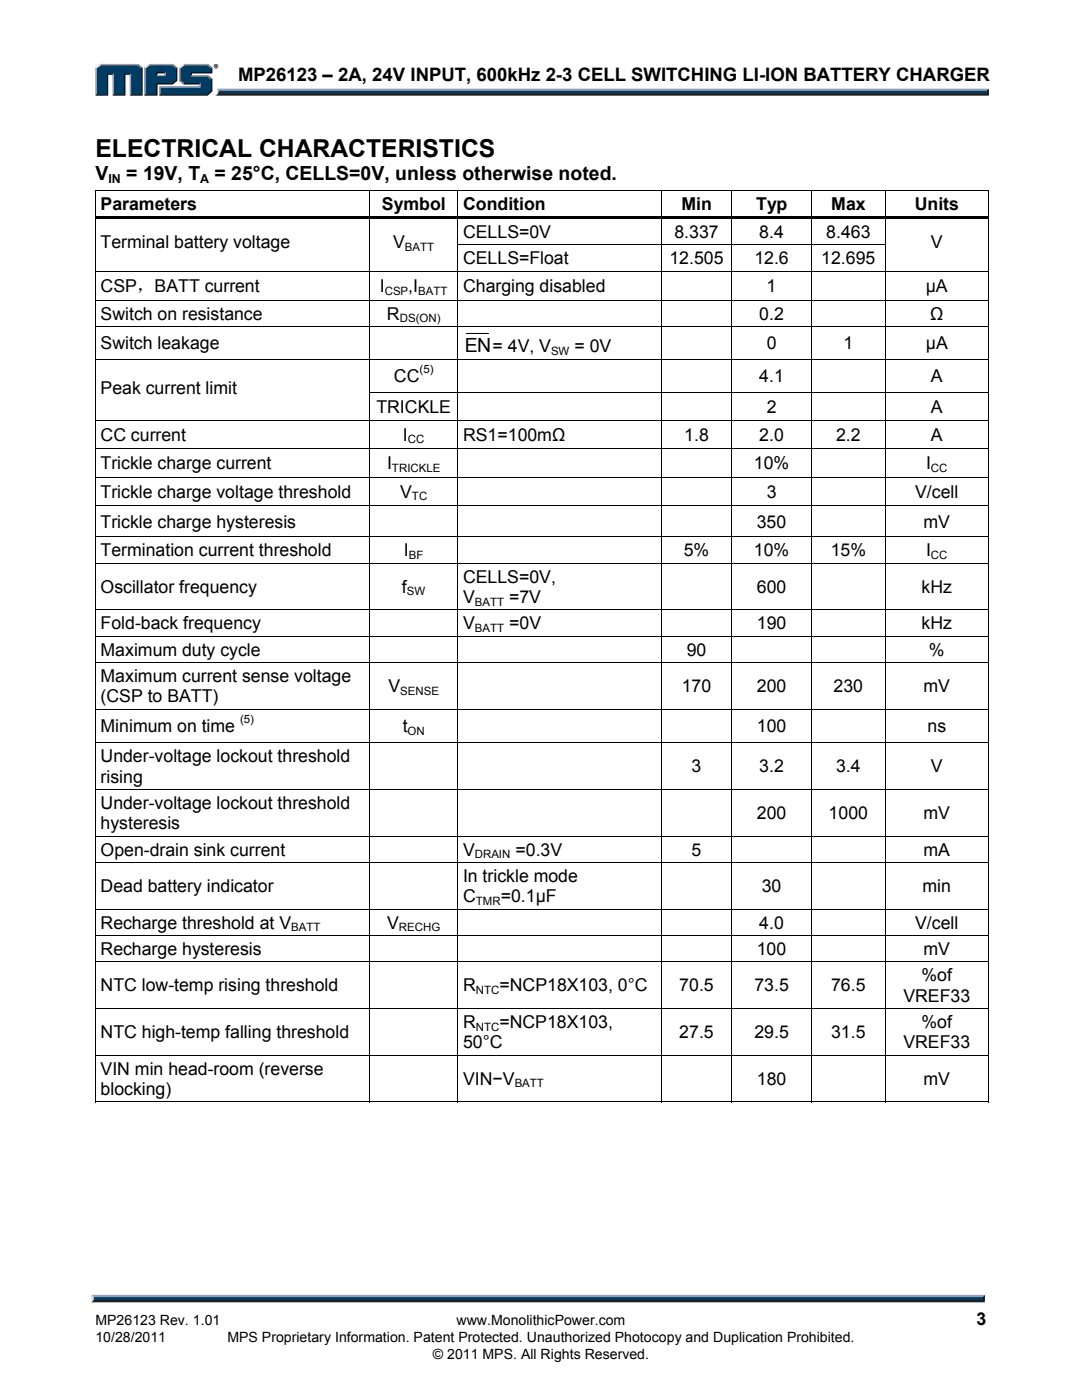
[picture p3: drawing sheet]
<svg xmlns="http://www.w3.org/2000/svg" width="216mm" height="279mm" viewBox="0 0 216 279" stroke-linecap="round" stroke-linejoin="round" font-family="sans-serif">
<path d="M18.7 259.2h177.4l.4 .7h-178.3z" fill="#231f20"/>
<path d="M18.3 258.4h178.2l-.4 .8h-177.4z" fill="#94a0b9"/>
<path d="M196.5 258.4v1.5l-.4-.4v-.6z" fill="#001339"/>
<path d="M18.7 258.9h177.4v.6h-177.4z" fill="#003b63"/>
<path d="M18.2 258.4l.5 .5v.5l-.5 .5z" fill="#dcddde"/>
<path d="M43.4 17.7h153.9l-.4 .7h-153.3z" fill="#94a0b9"/>
<path d="M43.6 18.4h153.3l.4 .6h-154.3l.4-.2z" fill="#231f20"/>
<path d="M196.9 18.1l.4-.4v1.3l-.4-.4z" fill="#001339"/>
<path d="M43.6 18.1h153.3v.5h-153.4z" fill="#003b63"/>
<path d="M43.4 17.7l.2 .5a.79 .79 0 0 1-.6 .8h.1a1.24 1.24 0 0 0 .3-1.3z" fill="#dcddde"/>
<path d="M31.1 15.2l.3-.2h1.3l.3 .2z" fill="#94a0b9"/>
<g fill="#003b63">
<path d="M19.3 13.6l.8-.6h7.2l.9 .6v5.2h-2v-4.2h-1.5v4.2h-2v-4.2h-1.4v4.2h-2z"/>
<path d="M29.1 13.6l.8-.6h2.1v1.4h-.9v.8h1.9v-.8h-1.2v-1.4h2.5l.8 .6v2.3l-.8 .7h-3.2v2.2h-2z"/>
<path d="M32 17.5h8v-.9h-3.2l-.8-.7v-2.3l.8-.6h4.5l.8 .6v.8h-4.1v.8h3.3l.8 .7v2.2l-.8 .7h-9.3z"/>
</g>
<path d="M36.6 12.9h4.8" fill="none" stroke="#94a0b9" stroke-width=".27"/>
<path d="M35.7 13.5l.9-.7 .2 .2-.8 .6z" fill="#dcddde"/>
<path d="M35.9 13.5v2.6" fill="none" stroke="#94a0b9" stroke-width=".27"/>
<path d="M35.7 16.1l.3-.2 .8 .7-.2 .2z" fill="#547194"/>
<path d="M36.6 16.7h3.4" fill="none" stroke="#001339" stroke-width=".27"/>
<g fill="#94a0b9">
<path d="M31.8 17.2h8v-.4l.2-.2v.9h-8z"/>
<path d="M31.8 17.2l.2 .3v1.3l-.2 .2z"/>
</g>
<path d="M38 14.4h4.1v-.8l.3-.1v1.1h-4.1v.4l-.3 .2z" fill="#001339"/>
<path d="M38 15.1h3.4" fill="none" stroke="#94a0b9" stroke-width=".27"/>
<path d="M41.4 15l1 .7-.3 .2-.8-.7z" fill="#547194"/>
<g fill="#001339">
<path d="M31.8 19l.2-.2h9.3l.8-.7v-2.2l.3-.2v2.5l-1 .8z"/>
<path d="M31.1 16.6h3.2l.8-.7v-2.3l.3-.1v2.6l-.9 .7h-3.1v2.2h-2.6l.3-.2h2z"/>
</g>
<path d="M34.5 12.8l.9 .7-.3 .1-.8-.6z" fill="#547194"/>
<path d="M29.7 12.9h4.8" fill="none" stroke="#94a0b9" stroke-width=".27"/>
<path d="M28.8 13.5l.9-.7 .2 .2-.8 .6z" fill="#dcddde"/>
<path d="M28.9 13.5v5.5" fill="none" stroke="#94a0b9" stroke-width=".27"/>
<path d="M32.7 14.6l.3-.2v.8l-.3-.2z" fill="#94a0b9"/>
<g fill="#001339">
<path d="M31.1 14.4h1.9l-.3 .2h-1.3v.4l-.3 .2z"/>
<path d="M28.2 13.6l.2-.1v5.5h-2.5l.3-.2h2z"/>
</g>
<path d="M27.5 12.8l.9 .7-.2 .1-.9-.6z" fill="#547194"/>
<path d="M19.9 12.9h7.6" fill="none" stroke="#94a0b9" stroke-width=".27"/>
<path d="M19 13.5l.9-.7 .2 .2-.8 .6z" fill="#dcddde"/>
<path d="M19.2 13.5v5.5" fill="none" stroke="#94a0b9" stroke-width=".27"/>
<path d="M21.3 14.6h1.4l-.2 .3h-.9v4.1h-2.5l.2-.2h2z" fill="#001339"/>
<path d="M22.6 14.6v4.4" fill="none" stroke="#94a0b9" stroke-width=".27"/>
<path d="M24.7 14.6h1.5l-.3 .3h-.9v4.1h-2.5l.2-.2h2z" fill="#001339"/>
<path d="M26 14.6v4.4" fill="none" stroke="#94a0b9" stroke-width=".27"/>
<path d="M41.4 12.8l1 .7-.3 .1-.8-.6z" fill="#547194"/>
<path d="M42.6 13.2a.45 .45 0 0 1 .9 0 .45 .45 0 0 1-.9 0zM42.7 13.2a.4 .4 0 0 0 .8 0 .4 .4 0 0 0-.8 0zM42.9 13h.4v.5l-.2-.3-.2 .3zM43 13v.2h.2z" fill="#231f20"/>
<path d="M43.4 17.7h153.9l-.4 .7h-153.3z" fill="#94a0b9"/>
<path d="M43.6 18.4h153.3l.4 .6h-154.3l.4-.2z" fill="#231f20"/>
<path d="M196.9 18.1l.4-.4v1.3l-.4-.4z" fill="#001339"/>
<path d="M43.6 18.1h153.3v.5h-153.4z" fill="#003b63"/>
<path d="M43.4 17.7l.2 .5a.79 .79 0 0 1-.6 .8h.1a1.24 1.24 0 0 0 .3-1.3z" fill="#dcddde"/>
<path d="M31.1 15.2l.3-.2h1.3l.3 .2z" fill="#94a0b9"/>
<g fill="#003b63">
<path d="M19.3 13.6l.8-.6h7.2l.9 .6v5.2h-2v-4.2h-1.5v4.2h-2v-4.2h-1.4v4.2h-2z"/>
<path d="M29.1 13.6l.8-.6h2.1v1.4h-.9v.8h1.9v-.8h-1.2v-1.4h2.5l.8 .6v2.3l-.8 .7h-3.2v2.2h-2z"/>
<path d="M32 17.5h8v-.9h-3.2l-.8-.7v-2.3l.8-.6h4.5l.8 .6v.8h-4.1v.8h3.3l.8 .7v2.2l-.8 .7h-9.3z"/>
</g>
<path d="M36.6 12.9h4.8" fill="none" stroke="#94a0b9" stroke-width=".27"/>
<path d="M35.7 13.5l.9-.7 .2 .2-.8 .6z" fill="#dcddde"/>
<path d="M35.9 13.5v2.6" fill="none" stroke="#94a0b9" stroke-width=".27"/>
<path d="M35.7 16.1l.3-.2 .8 .7-.2 .2z" fill="#547194"/>
<path d="M36.6 16.7h3.4" fill="none" stroke="#001339" stroke-width=".27"/>
<g fill="#94a0b9">
<path d="M31.8 17.2h8v-.4l.2-.2v.9h-8z"/>
<path d="M31.8 17.2l.2 .3v1.3l-.2 .2z"/>
</g>
<path d="M38 14.4h4.1v-.8l.3-.1v1.1h-4.1v.4l-.3 .2z" fill="#001339"/>
<path d="M38 15.1h3.4" fill="none" stroke="#94a0b9" stroke-width=".27"/>
<path d="M41.4 15l1 .7-.3 .2-.8-.7z" fill="#547194"/>
<g fill="#001339">
<path d="M31.8 19l.2-.2h9.3l.8-.7v-2.2l.3-.2v2.5l-1 .8z"/>
<path d="M31.1 16.6h3.2l.8-.7v-2.3l.3-.1v2.6l-.9 .7h-3.1v2.2h-2.6l.3-.2h2z"/>
</g>
<path d="M34.5 12.8l.9 .7-.3 .1-.8-.6z" fill="#547194"/>
<path d="M29.7 12.9h4.8" fill="none" stroke="#94a0b9" stroke-width=".27"/>
<path d="M28.8 13.5l.9-.7 .2 .2-.8 .6z" fill="#dcddde"/>
<path d="M28.9 13.5v5.5" fill="none" stroke="#94a0b9" stroke-width=".27"/>
<path d="M32.7 14.6l.3-.2v.8l-.3-.2z" fill="#94a0b9"/>
<g fill="#001339">
<path d="M31.1 14.4h1.9l-.3 .2h-1.3v.4l-.3 .2z"/>
<path d="M28.2 13.6l.2-.1v5.5h-2.5l.3-.2h2z"/>
</g>
<path d="M27.5 12.8l.9 .7-.2 .1-.9-.6z" fill="#547194"/>
<path d="M19.9 12.9h7.6" fill="none" stroke="#94a0b9" stroke-width=".27"/>
<path d="M19 13.5l.9-.7 .2 .2-.8 .6z" fill="#dcddde"/>
<path d="M19.2 13.5v5.5" fill="none" stroke="#94a0b9" stroke-width=".27"/>
<path d="M21.3 14.6h1.4l-.2 .3h-.9v4.1h-2.5l.2-.2h2z" fill="#001339"/>
<path d="M22.6 14.6v4.4" fill="none" stroke="#94a0b9" stroke-width=".27"/>
<path d="M24.7 14.6h1.5l-.3 .3h-.9v4.1h-2.5l.2-.2h2z" fill="#001339"/>
<path d="M26 14.6v4.4" fill="none" stroke="#94a0b9" stroke-width=".27"/>
<path d="M41.4 12.8l1 .7-.3 .1-.8-.6z" fill="#547194"/>
<path d="M42.6 13.2a.45 .45 0 0 1 .9 0 .45 .45 0 0 1-.9 0zM42.7 13.2a.4 .4 0 0 0 .8 0 .4 .4 0 0 0-.8 0zM42.9 13h.4v.5l-.2-.3-.2 .3zM43 13v.2h.2z" fill="#231f20"/>
<g fill="#000">
<path d="M19 37.9h.1v.7h-.1zM73.6 37.9h.2v.7h-.2zM91.3 37.9h.2v.7h-.2zM131.8 37.9h.2v.7h-.2zM146 37.9h.1v.7h-.1zM161.8 37.9h.2v.7h-.2zM176.6 37.9h.2v.7h-.2zM197.1 37.9h.2v.7h-.2zM197.1 37.9h.2v.2h-.2zM19 43.2h.1v1h-.1zM19 48.8h.1v.7h-.1zM19 54h.1v.7h-.1z"/>
<path d="M19.1 43.2h54.5v.5h-54.5zM73.6 43.7h.2v.5h-.2zM73.6 43.2h17.7v.5h-17.7zM73.6 48.8h.2v.7h-.2zM73.6 54h.2v.7h-.2zM91.3 43.7h.2v.5h-.2zM91.3 43.2h40.5v.5h-40.5zM91.3 48.8h.2v.7h-.2zM91.3 54h.2v.7h-.2zM131.8 43.7h.2v.5h-.2zM131.8 43.2h14.2v.5h-14.2zM131.8 48.8h.2v.7h-.2z"/>
<path d="M131.8 54h.2v.7h-.2zM146 43.7h.1v.5h-.1zM146 43.2h15.8v.5h-15.8zM146 48.8h.1v.7h-.1zM146 54h.1v.7h-.1zM161.8 43.7h.2v.5h-.2zM161.8 43.2h14.8v.5h-14.8zM161.8 48.8h.2v.7h-.2zM161.8 54h.2v.7h-.2zM176.6 43.7h.2v.5h-.2zM176.6 43.2h20.5v.5h-20.5zM176.6 48.8h.2v.7h-.2z"/>
<path d="M176.6 54h.2v.7h-.2zM197.1 43.2h.2v1h-.2zM197.1 48.8h.2v.7h-.2zM197.1 54h.2v.7h-.2zM19 59.8h.1v.7h-.1zM19 65.1h.1v.7h-.1zM19 71.6h.1v.7h-.1zM19 78.3h.1v.7h-.1zM73.6 59.8h.2v.7h-.2zM73.6 65.1h.2v.7h-.2zM73.6 71.6h.2v.7h-.2zM73.6 78.3h.2v.7h-.2z"/>
<path d="M91.3 59.8h.2v.7h-.2zM91.3 65.1h.2v.7h-.2zM91.3 71.6h.2v.7h-.2zM91.3 78.3h.2v.7h-.2zM131.8 59.8h.2v.7h-.2zM131.8 65.1h.2v.7h-.2zM131.8 71.6h.2v.7h-.2zM131.8 78.3h.2v.7h-.2zM146 59.8h.1v.7h-.1zM146 65.1h.1v.7h-.1zM146 71.6h.1v.7h-.1zM146 78.3h.1v.7h-.1z"/>
<path d="M161.8 59.8h.2v.7h-.2zM161.8 65.1h.2v.7h-.2zM161.8 71.6h.2v.7h-.2zM161.8 78.3h.2v.7h-.2zM176.6 59.8h.2v.7h-.2zM176.6 65.1h.2v.7h-.2zM176.6 71.6h.2v.7h-.2zM176.6 78.3h.2v.7h-.2zM197.1 59.8h.2v.7h-.2zM197.1 65.1h.2v.7h-.2zM197.1 71.6h.2v.7h-.2zM197.1 78.3h.2v.7h-.2z"/>
<path d="M19 83.8h.1v.7h-.1zM19 89.5h.1v.7h-.1zM19 95.2h.1v.7h-.1zM73.6 83.8h.2v.7h-.2zM73.6 89.5h.2v.7h-.2zM73.6 95.2h.2v.7h-.2zM91.3 83.8h.2v.7h-.2zM91.3 89.5h.2v.7h-.2zM91.3 95.2h.2v.7h-.2zM131.8 83.8h.2v.7h-.2zM131.8 89.5h.2v.7h-.2zM131.8 95.2h.2v.7h-.2z"/>
<path d="M146 83.8h.1v.7h-.1zM146 89.5h.1v.7h-.1zM146 95.2h.1v.7h-.1zM161.8 83.8h.2v.7h-.2zM161.8 89.5h.2v.7h-.2zM161.8 95.2h.2v.7h-.2zM176.6 83.8h.2v.7h-.2zM176.6 89.5h.2v.7h-.2zM176.6 95.2h.2v.7h-.2zM197.1 83.8h.2v.7h-.2zM197.1 89.5h.2v.7h-.2zM197.1 95.2h.2v.7h-.2z"/>
<path d="M19 100.9h.1v.7h-.1zM19 107.1h.1v.7h-.1zM19 112.3h.1v.7h-.1zM73.6 100.9h.2v.7h-.2zM73.6 107.1h.2v.7h-.2zM73.6 112.3h.2v.7h-.2zM91.3 100.9h.2v.7h-.2zM91.3 107.1h.2v.7h-.2zM91.3 112.3h.2v.7h-.2zM131.8 100.9h.2v.7h-.2zM131.8 107.1h.2v.7h-.2zM131.8 112.3h.2v.7h-.2z"/>
<path d="M146 100.9h.1v.7h-.1zM146 107.1h.1v.7h-.1zM146 112.3h.1v.7h-.1zM161.8 100.9h.2v.7h-.2zM161.8 107.1h.2v.7h-.2zM161.8 112.3h.2v.7h-.2zM176.6 100.9h.2v.7h-.2zM176.6 107.1h.2v.7h-.2zM176.6 112.3h.2v.7h-.2zM197.1 100.9h.2v.7h-.2zM197.1 107.1h.2v.7h-.2zM197.1 112.3h.2v.7h-.2z"/>
<path d="M19 121.6h.1v.7h-.1zM19 126.9h.1v.7h-.1zM19 132.2h.1v.7h-.1zM73.6 121.6h.2v.7h-.2zM73.6 126.9h.2v.7h-.2zM73.6 132.2h.2v.7h-.2zM91.3 121.6h.2v.7h-.2zM91.3 126.9h.2v.7h-.2zM91.3 132.2h.2v.7h-.2zM131.8 121.6h.2v.7h-.2zM131.8 126.9h.2v.7h-.2zM131.8 132.2h.2v.7h-.2z"/>
<path d="M146 121.6h.1v.7h-.1zM146 126.9h.1v.7h-.1zM146 132.2h.1v.7h-.1zM161.8 121.6h.2v.7h-.2zM161.8 126.9h.2v.7h-.2zM161.8 132.2h.2v.7h-.2zM176.6 121.6h.2v.7h-.2zM176.6 126.9h.2v.7h-.2zM176.6 132.2h.2v.7h-.2zM197.1 121.6h.2v.7h-.2zM197.1 126.9h.2v.7h-.2zM197.1 132.2h.2v.7h-.2z"/>
<path d="M19 141.5h.1v.7h-.1zM19 148.2h.1v.7h-.1zM19 157.5h.1v.7h-.1zM73.6 141.5h.2v.7h-.2zM73.6 148.2h.2v.7h-.2zM73.6 157.5h.2v.7h-.2zM91.3 141.5h.2v.7h-.2zM91.3 148.2h.2v.7h-.2zM91.3 157.5h.2v.7h-.2zM131.8 141.5h.2v.7h-.2zM131.8 148.2h.2v.7h-.2zM131.8 157.5h.2v.7h-.2z"/>
<path d="M146 141.5h.1v.7h-.1zM146 148.2h.1v.7h-.1zM146 157.5h.1v.7h-.1zM161.8 141.5h.2v.7h-.2zM161.8 148.2h.2v.7h-.2zM161.8 157.5h.2v.7h-.2zM176.6 141.5h.2v.7h-.2zM176.6 148.2h.2v.7h-.2zM176.6 157.5h.2v.7h-.2zM197.1 141.5h.2v.7h-.2zM197.1 148.2h.2v.7h-.2zM197.1 157.5h.2v.7h-.2z"/>
<path d="M19 166.8h.1v.7h-.1zM19 172h.1v.7h-.1zM73.6 166.8h.2v.7h-.2zM73.6 172h.2v.7h-.2zM91.3 166.8h.2v.7h-.2zM91.3 172h.2v.7h-.2zM131.8 166.8h.2v.7h-.2zM131.8 172h.2v.7h-.2zM146 166.8h.1v.7h-.1zM146 172h.1v.7h-.1zM161.8 166.8h.2v.7h-.2zM161.8 172h.2v.7h-.2z"/>
<path d="M176.6 166.8h.2v.7h-.2zM176.6 172h.2v.7h-.2zM197.1 166.8h.2v.7h-.2zM197.1 172h.2v.7h-.2zM19 181.4h.1v.7h-.1zM19 186.6h.1v.7h-.1zM19 191.9h.1v.7h-.1zM73.6 181.4h.2v.7h-.2zM73.6 186.6h.2v.7h-.2zM73.6 191.9h.2v.7h-.2zM91.3 181.4h.2v.7h-.2zM91.3 186.6h.2v.7h-.2z"/>
<path d="M91.3 191.9h.2v.7h-.2zM131.8 181.4h.2v.7h-.2zM131.8 186.6h.2v.7h-.2zM131.8 191.9h.2v.7h-.2zM146 181.4h.1v.7h-.1zM146 186.6h.1v.7h-.1zM146 191.9h.1v.7h-.1zM161.8 181.4h.2v.7h-.2zM161.8 186.6h.2v.7h-.2zM161.8 191.9h.2v.7h-.2zM176.6 181.4h.2v.7h-.2zM176.6 186.6h.2v.7h-.2z"/>
<path d="M176.6 191.9h.2v.7h-.2zM197.1 181.4h.2v.7h-.2zM197.1 186.6h.2v.7h-.2zM197.1 191.9h.2v.7h-.2zM19 201.2h.1v.7h-.1zM19 210.5h.1v.7h-.1zM73.6 201.2h.2v.7h-.2zM73.6 210.5h.2v.7h-.2zM91.3 201.2h.2v.7h-.2zM91.3 210.5h.2v.7h-.2zM131.8 201.2h.2v.7h-.2zM131.8 210.5h.2v.7h-.2z"/>
<path d="M146 201.2h.1v.7h-.1zM146 210.5h.1v.7h-.1zM161.8 201.2h.2v.7h-.2zM161.8 210.5h.2v.7h-.2zM176.6 201.2h.2v.7h-.2zM176.6 210.5h.2v.7h-.2zM197.1 201.2h.2v.7h-.2zM197.1 210.5h.2v.7h-.2zM197.1 219.8h.2v.2h-.2z"/>
</g>
<g fill="none" stroke="#000" stroke-width=".2">
<path d="M19 38h54.6M19 38.6v4.6M73.7 38.6v4.6M73.8 38h17.5M91.4 38.6v4.6M91.5 38h40.3M131.9 38.6v4.6M132 38h14M146.1 38.6v4.6M146.1 38h15.7M161.9 38.6v4.6M162 38h14.6"/>
<path d="M176.7 38.6v4.6M176.8 38h20.3M197.2 38.6v4.6M19 44.2v4.6M19 49.5v4.5M19 54.7v5.1M19.1 54.1h54.5M19.1 59.9h54.5M73.7 44.2v4.6M73.7 49.5v4.5M73.7 54.7v5.1M73.8 54.1h17.5"/>
<path d="M73.8 59.9h17.5M91.4 44.2v4.6M91.4 49.5v4.5M91.4 54.7v5.1M91.5 48.9h40.3M91.5 54.1h40.3M91.5 59.9h40.3M131.9 44.2v4.6M131.9 49.5v4.5M131.9 54.7v5.1M132 48.8h14M132 54.1h14"/>
<path d="M132 59.9h14M146.1 44.2v4.6M146.1 49.5v4.5M146.1 54.7v5.1M146.1 48.9h15.7M146.1 54.1h15.7M146.1 59.9h15.7M161.9 44.2v4.6M161.9 49.5v4.5M161.9 54.7v5.1M162 48.9h14.6M162 54.1h14.6"/>
<path d="M162 59.9h14.6M176.7 44.2v4.6M176.7 49.5v4.5M176.7 54.7v5.1M176.8 54.1h20.3M176.8 59.9h20.3M197.2 44.2v4.6M197.2 49.5v4.5M197.2 54.7v5.1M19 60.5v4.6M19 65.8v5.8M19 72.3v6"/>
<path d="M19 79v4.8M19.1 65.2h54.5M19.1 71.7h54.5M73.7 60.5v4.6M73.7 65.8v5.8M73.7 72.3v6M73.7 79v4.8M73.8 65.2h17.5M73.8 71.7h17.5M73.8 78.4h17.5M91.4 60.5v4.6M91.4 65.8v5.8"/>
<path d="M91.4 72.3v6M91.4 79v4.8M91.5 65.2h40.3M91.5 71.7h40.3M91.5 78.4h40.3M93 66.6h4.5M131.9 60.5v4.6M131.9 65.8v5.8M131.9 72.3v6M131.9 79v4.8M132 65.2h14M132 71.7h14"/>
<path d="M132 78.4h14M146.1 60.5v4.6M146.1 65.8v5.8M146.1 72.3v6M146.1 79v4.8M146.1 65.2h15.7M146.1 71.7h15.7M146.1 78.4h15.7M161.9 60.5v4.6M161.9 65.8v5.8M161.9 72.3v6M161.9 79v4.8"/>
<path d="M162 65.2h14.6M162 71.7h14.6M162 78.4h14.6M176.7 60.5v4.6M176.7 65.8v5.8M176.7 72.3v6M176.7 79v4.8M176.8 65.2h20.3M176.8 71.7h20.3M176.8 78.4h20.3M197.2 60.5v4.6M197.2 65.8v5.8"/>
<path d="M197.2 72.3v6M197.2 79v4.8M19 84.5v5M19 90.2v5M19 95.9v5M19.1 83.8h54.5M19.1 89.6h54.5M19.1 95.2h54.5M73.7 84.5v5M73.7 90.2v5M73.7 95.9v5M73.8 83.8h17.5"/>
<path d="M73.8 89.6h17.5M73.8 95.2h17.5M91.4 84.5v5M91.4 90.2v5M91.4 95.9v5M91.5 83.8h40.3M91.5 89.6h40.3M91.5 95.2h40.3M131.9 84.5v5M131.9 90.2v5M131.9 95.9v5M132 83.8h14"/>
<path d="M132 89.6h14M132 95.2h14M146.1 84.5v5M146.1 90.2v5M146.1 95.9v5M146.1 83.8h15.7M146.1 89.6h15.7M146.1 95.2h15.7M161.9 84.5v5M161.9 90.2v5M161.9 95.9v5M162 83.8h14.6"/>
<path d="M162 89.6h14.6M162 95.2h14.6M176.7 84.5v5M176.7 90.2v5M176.7 95.9v5M176.8 83.8h20.3M176.8 89.6h20.3M176.8 95.2h20.3M197.2 84.5v5M197.2 90.2v5M197.2 95.9v5M19 101.6v5.5"/>
<path d="M19 107.8v4.5M19 113v8.6M19.1 100.9h54.5M19.1 107.2h54.5M19.1 112.4h54.5M73.7 101.6v5.5M73.7 107.8v4.5M73.7 113v8.6M73.8 100.9h17.5M73.8 107.2h17.5M73.8 112.4h17.5M91.4 101.6v5.5"/>
<path d="M91.4 107.8v4.5M91.4 113v8.6M91.5 100.9h40.3M91.5 107.2h40.3M91.5 112.4h40.3M131.9 101.6v5.5M131.9 107.8v4.5M131.9 113v8.6M132 100.9h14M132 107.2h14M132 112.4h14M146.1 101.6v5.5"/>
<path d="M146.1 107.8v4.5M146.1 113v8.6M146.1 100.9h15.7M146.1 107.2h15.7M146.1 112.4h15.7M161.9 101.6v5.5M161.9 107.8v4.5M161.9 113v8.6M162 100.9h14.6M162 107.2h14.6M162 112.4h14.6M176.7 101.6v5.5"/>
<path d="M176.7 107.8v4.5M176.7 113v8.6M176.8 100.9h20.3M176.8 107.2h20.3M176.8 112.4h20.3M197.2 101.6v5.5M197.2 107.8v4.5M197.2 113v8.6M19 122.3v4.6M19 127.6v4.6M19 132.9v8.6M19.1 121.7h54.5"/>
<path d="M19.1 127h54.5M19.1 132.2h54.5M73.7 122.3v4.6M73.7 127.6v4.6M73.7 132.9v8.6M73.8 121.7h17.5M73.8 127h17.5M73.8 132.2h17.5M91.4 122.3v4.6M91.4 127.6v4.6M91.4 132.9v8.6M91.5 121.7h40.3"/>
<path d="M91.5 127h40.3M91.5 132.2h40.3M131.9 122.3v4.6M131.9 127.6v4.6M131.9 132.9v8.6M132 121.7h14M132 127h14M132 132.2h14M146.1 122.3v4.6M146.1 127.6v4.6M146.1 132.9v8.6M146.1 121.7h15.7"/>
<path d="M146.1 127h15.7M146.1 132.2h15.7M161.9 122.3v4.6M161.9 127.6v4.6M161.9 132.9v8.6M162 121.7h14.6M162 127h14.6M162 132.2h14.6M176.7 122.3v4.6M176.7 127.6v4.6M176.7 132.9v8.6M176.8 121.7h20.3"/>
<path d="M176.8 127h20.3M176.8 132.2h20.3M197.2 122.3v4.6M197.2 127.6v4.6M197.2 132.9v8.6M19 142.2v6M19 148.9v8.6M19 158.2v8.6M19.1 141.6h54.5M19.1 148.3h54.5M19.1 157.6h54.5M73.7 142.2v6"/>
<path d="M73.7 148.9v8.6M73.7 158.2v8.6M73.8 141.6h17.5M73.8 148.3h17.5M73.8 157.6h17.5M91.4 142.2v6M91.4 148.9v8.6M91.4 158.2v8.6M91.5 141.6h40.3M91.5 148.3h40.3M91.5 157.6h40.3M131.9 142.2v6"/>
<path d="M131.9 148.9v8.6M131.9 158.2v8.6M132 141.6h14M132 148.3h14M132 157.6h14M146.1 142.2v6M146.1 148.9v8.6M146.1 158.2v8.6M146.1 141.6h15.7M146.1 148.3h15.7M146.1 157.6h15.7M161.9 142.2v6"/>
<path d="M161.9 148.9v8.6M161.9 158.2v8.6M162 141.6h14.6M162 148.3h14.6M162 157.6h14.6M176.7 142.2v6M176.7 148.9v8.6M176.7 158.2v8.6M176.8 141.6h20.3M176.8 148.3h20.3M176.8 157.6h20.3M197.2 142.2v6"/>
<path d="M197.2 148.9v8.6M197.2 158.2v8.6M19 167.5v4.5M19 172.7v8.7M19.1 166.9h54.5M19.1 172.1h54.5M73.7 167.5v4.5M73.7 172.7v8.7M73.8 166.9h17.5M73.8 172.1h17.5M91.4 167.5v4.5M91.4 172.7v8.7"/>
<path d="M91.5 166.9h40.3M91.5 172.1h40.3M131.9 167.5v4.5M131.9 172.7v8.7M132 166.9h14M132 172.1h14M146.1 167.5v4.5M146.1 172.7v8.7M146.1 166.9h15.7M146.1 172.1h15.7M161.9 167.5v4.5M161.9 172.7v8.7"/>
<path d="M162 166.9h14.6M162 172.1h14.6M176.7 167.5v4.5M176.7 172.7v8.7M176.8 166.9h20.3M176.8 172.1h20.3M197.2 167.5v4.5M197.2 172.7v8.7M19 182.1v4.5M19 187.3v4.6M19 192.6v8.6M19.1 181.4h54.5"/>
<path d="M19.1 186.7h54.5M19.1 192h54.5M73.7 182.1v4.5M73.7 187.3v4.6M73.7 192.6v8.6M73.8 181.4h17.5M73.8 186.7h17.5M73.8 192h17.5M91.4 182.1v4.5M91.4 187.3v4.6M91.4 192.6v8.6M91.5 181.4h40.3"/>
<path d="M91.5 186.7h40.3M91.5 192h40.3M131.9 182.1v4.5M131.9 187.3v4.6M131.9 192.6v8.6M132 181.4h14M132 186.7h14M132 192h14M146.1 182.1v4.5M146.1 187.3v4.6M146.1 192.6v8.6M146.1 181.4h15.7"/>
<path d="M146.1 186.7h15.7M146.1 192h15.7M161.9 182.1v4.5M161.9 187.3v4.6M161.9 192.6v8.6M162 181.4h14.6M162 186.7h14.6M162 192h14.6M176.7 182.1v4.5M176.7 187.3v4.6M176.7 192.6v8.6M176.8 181.4h20.3"/>
<path d="M176.8 186.7h20.3M176.8 192h20.3M197.2 182.1v4.5M197.2 187.3v4.6M197.2 192.6v8.6M19 219.9h54.6M19 201.9v8.6M19 211.2v8.8M19.1 201.3h54.5M19.1 210.6h54.5M73.7 201.9v8.6M73.7 211.2v8.8"/>
<path d="M73.8 201.3h17.5M73.8 210.6h17.5M73.8 219.9h17.5M91.4 201.9v8.6M91.4 211.2v8.8M91.5 201.3h40.3M91.5 210.6h40.3M91.5 219.9h40.3M131.9 201.9v8.6M131.9 211.2v8.8M132 201.3h14M132 210.6h14"/>
<path d="M132 219.9h14M146.1 201.9v8.6M146.1 211.2v8.8M146.1 201.3h15.7M146.1 210.6h15.7M146.1 219.9h15.7M161.9 201.9v8.6M161.9 211.2v8.8M162 201.3h14.6M162 210.6h14.6M162 219.9h14.6M176.7 201.9v8.6"/>
<path d="M176.7 211.2v8.8M176.8 201.3h20.3M176.8 210.6h20.3M176.8 219.9h20.3M197.2 201.9v8.6M197.2 211.2v8.8"/>
</g>
<text font-size="4.9" x="19" y="31.3">ELECTRICAL CHARACTERISTICS</text>
<g font-size="3.9">
<text x="19" y="36">V</text>
<text x="25.2" y="36">= 19V, T</text>
<text x="42.8" y="36">= 25°C, CELLS=0V, unless otherwise noted.</text>
<text x="92.8" y="70.3">EN= 4V, V</text>
</g>
<text font-size="3.7" x="47.5" y="16.2">MP26123 – 2A, 24V INPUT, 600kHz 2-3 CELL SWITCHING LI-ION BATTERY CHARGER</text>
<g font-size="3.5">
<text x="20.1" y="41.9">Parameters</text>
<text x="76.2" y="41.9">Symbol</text>
<text x="92.4" y="41.9">Condition</text>
<text x="136" y="41.9">Min</text>
<text x="150.9" y="41.9">Typ</text>
<text x="165.9" y="41.9">Max</text>
<text x="182.5" y="41.9">Units</text>
<text x="92.4" y="47.5">CELLS=0V</text>
<text x="134.6" y="47.5">8.337</text>
<text x="151.5" y="47.5">8.4</text>
<text x="164.9" y="47.5">8.463</text>
<text x="20.1" y="49.6">Terminal battery voltage</text>
<text x="78.4" y="49.6">V</text>
<text x="92.4" y="52.7">CELLS=Float</text>
<text x="133.6" y="52.7">12.505</text>
<text x="150.5" y="52.7">12.6</text>
<text x="163.9" y="52.7">12.695</text>
<text x="185.8" y="49.6">V</text>
<text x="20.1" y="58.3">CSP，BATT current</text>
<text x="75.8" y="58.3">I</text>
<text x="81.5" y="58.3">,I</text>
<text x="92.4" y="58.3">Charging disabled</text>
<text x="153" y="58.3">1</text>
<text x="184.7" y="58.3">µA</text>
<text x="20.1" y="63.8">Switch on resistance</text>
<text x="77.2" y="63.8">R</text>
<text x="151.5" y="63.8">0.2</text>
<text x="185.6" y="63.8">Ω</text>
<text x="20.1" y="69.7">Switch leakage</text>
<text x="114.6" y="70.3">= 0V</text>
<text x="153" y="69.7">0</text>
<text x="168.3" y="69.7">1</text>
<text x="184.7" y="69.7">μA</text>
<text x="78.6" y="76.3">CC</text>
<text x="151.5" y="76.3">4.1</text>
<text x="185.8" y="76.3">A</text>
<text x="20.1" y="78.7">Peak current limit</text>
<text x="75.1" y="82.4">TRICKLE</text>
<text x="153" y="82.4">2</text>
<text x="185.7" y="82.4">A</text>
<text x="20.1" y="87.9">CC current</text>
<text x="80.4" y="87.9">I</text>
<text x="92.4" y="87.9">RS1=100mΩ</text>
<text x="136.5" y="87.9">1.8</text>
<text x="151.5" y="87.9">2.0</text>
<text x="166.8" y="87.9">2.2</text>
<text x="185.8" y="87.9">A</text>
<text x="20.1" y="93.6">Trickle charge current</text>
<text x="77.2" y="93.6">I</text>
<text x="150.4" y="93.6">10%</text>
<text x="184.8" y="93.6">I</text>
<text x="20.1" y="99.3">Trickle charge voltage threshold</text>
<text x="79.8" y="99.3">V</text>
<text x="153" y="99.3">3</text>
<text x="182.6" y="99.3">V/cell</text>
<text x="20.1" y="105.3">Trickle charge hysteresis</text>
<text x="151" y="105.3">350</text>
<text x="184.3" y="105.3">mV</text>
<text x="20.1" y="111">Termination current threshold</text>
<text x="80.6" y="111">I</text>
<text x="136.4" y="111">5%</text>
<text x="150.4" y="111">10%</text>
<text x="165.8" y="111">15%</text>
<text x="184.8" y="111">I</text>
<text x="20.1" y="118.3">Oscillator frequency</text>
<text x="80.2" y="118.3">f</text>
<text x="92.4" y="116.3">CELLS=0V,</text>
<text x="151" y="118.3">600</text>
<text x="183.9" y="118.3">kHz</text>
<text x="20.1" y="125.6">Fold-back frequency</text>
<text x="92.4" y="120.4">V</text>
<text x="92.4" y="125.6">V</text>
<text x="101.6" y="120.4">=7V</text>
<text x="101.6" y="125.6">=0V</text>
<text x="151" y="125.6">190</text>
<text x="183.9" y="125.6">kHz</text>
<text x="20.1" y="130.9">Maximum duty cycle</text>
<text x="137" y="130.9">90</text>
<text x="185.3" y="130.9">%</text>
<text x="20.1" y="136.1">Maximum current sense voltage</text>
<text x="20.1" y="140.2">(CSP to BATT)</text>
<text x="77.5" y="138.1">V</text>
<text x="136" y="138.1">170</text>
<text x="151" y="138.1">200</text>
<text x="166.3" y="138.1">230</text>
<text x="184.3" y="138.1">mV</text>
<text x="20.1" y="146.1">Minimum on time</text>
<text x="80.3" y="146.1">t</text>
<text x="151" y="146.1">100</text>
<text x="185.1" y="146.1">ns</text>
<text x="20.1" y="152.1">Under-voltage lockout threshold</text>
<text x="138" y="154.1">3</text>
<text x="151.5" y="154.1">3.2</text>
<text x="166.8" y="154.1">3.4</text>
<text x="185.8" y="154.1">V</text>
<text x="20.1" y="156.2">rising</text>
<text x="20.1" y="161.4">Under-voltage lockout threshold</text>
<text x="20.1" y="165.5">hysteresis</text>
<text x="151" y="163.4">200</text>
<text x="165.4" y="163.4">1000</text>
<text x="184.3" y="163.4">mV</text>
<text x="20.1" y="170.8">Open-drain sink current</text>
<text x="92.4" y="170.8">V</text>
<text x="102.8" y="170.8">=0.3V</text>
<text x="138" y="170.8">5</text>
<text x="184.3" y="170.8">mA</text>
<text x="20.1" y="178">Dead battery indicator</text>
<text x="92.4" y="176">In trickle mode</text>
<text x="152" y="178">30</text>
<text x="184.1" y="178">min</text>
<text x="20.1" y="185.3">Recharge threshold at V</text>
<text x="77.3" y="185.3">V</text>
<text x="92.4" y="180.1">C</text>
<text x="99.9" y="180.1">=0.1μF</text>
<text x="151.5" y="185.3">4.0</text>
<text x="182.6" y="185.3">V/cell</text>
<text x="20.1" y="190.6">Recharge hysteresis</text>
<text x="151" y="190.6">100</text>
<text x="184.3" y="190.6">mV</text>
<text x="20.1" y="197.8">NTC low-temp rising threshold</text>
<text x="92.4" y="197.8">R</text>
<text x="99.7" y="197.8">=NCP18X103, 0°C</text>
<text x="135.5" y="197.8">70.5</text>
<text x="150.5" y="197.8">73.5</text>
<text x="165.8" y="197.8">76.5</text>
<text x="183.9" y="195.8">%of</text>
<text x="180.3" y="199.9">VREF33</text>
<text x="20.1" y="207.2">NTC high-temp falling threshold</text>
<text x="92.4" y="209.2">50°C</text>
<text x="92.4" y="205.1">R</text>
<text x="99.7" y="205.1">=NCP18X103,</text>
<text x="135.6" y="207.2">27.5</text>
<text x="150.5" y="207.2">29.5</text>
<text x="165.8" y="207.2">31.5</text>
<text x="180.3" y="209.2">VREF33</text>
<text x="183.9" y="205.1">%of</text>
<text x="20.1" y="214.5">VIN min head-room (reverse</text>
<text x="20.1" y="218.5">blocking)</text>
<text x="92.4" y="216.5">VIN−V</text>
<text x="151" y="216.5">180</text>
<text x="184.3" y="216.5">mV</text>
<text x="194.9" y="264.5">3</text>
</g>
<g font-size="2.8">
<text x="19" y="267.9">10/28/2011</text>
<text x="19" y="264.5">MP26123 Rev. 1.01</text>
<text x="45.4" y="267.9">MPS Proprietary Information. Patent Protected. Unauthorized Photocopy and Duplication Prohibited.</text>
<text x="91.1" y="264.5">www.MonolithicPower.com</text>
<text x="86.4" y="271.1">© 2011 MPS. All Rights Reserved.</text>
</g>
<g font-size="2.5">
<text x="21.6" y="36.5">IN</text>
<text x="40" y="36.5">A</text>
</g>
<g font-size="2.3">
<text x="80.8" y="50.1">BATT</text>
<text x="76.8" y="58.8">CSP</text>
<text x="83.4" y="58.8">BATT</text>
<text x="79.8" y="64.3">DS(ON)</text>
<text x="110" y="70.8">SW</text>
<text x="83.7" y="74.5">(5)</text>
<text x="81.4" y="88.5">CC</text>
<text x="78.2" y="94.2">TRICKLE</text>
<text x="185.8" y="94.2">CC</text>
<text x="82.2" y="99.9">TC</text>
<text x="81.6" y="111.6">BF</text>
<text x="185.8" y="111.6">CC</text>
<text x="81.2" y="118.8">SW</text>
<text x="94.7" y="120.9">BATT</text>
<text x="94.7" y="126.1">BATT</text>
<text x="79.9" y="138.7">SENSE</text>
<text x="47.9" y="144.4">(5)</text>
<text x="81.3" y="146.7">ON</text>
<text x="94.7" y="171.3">DRAIN</text>
<text x="58.1" y="185.8">BATT</text>
<text x="79.6" y="185.8">RECHG</text>
<text x="95" y="180.6">TMR</text>
<text x="95" y="198.4">NTC</text>
<text x="95" y="205.7">NTC</text>
<text x="102.7" y="217">BATT</text>
</g>
</svg>
